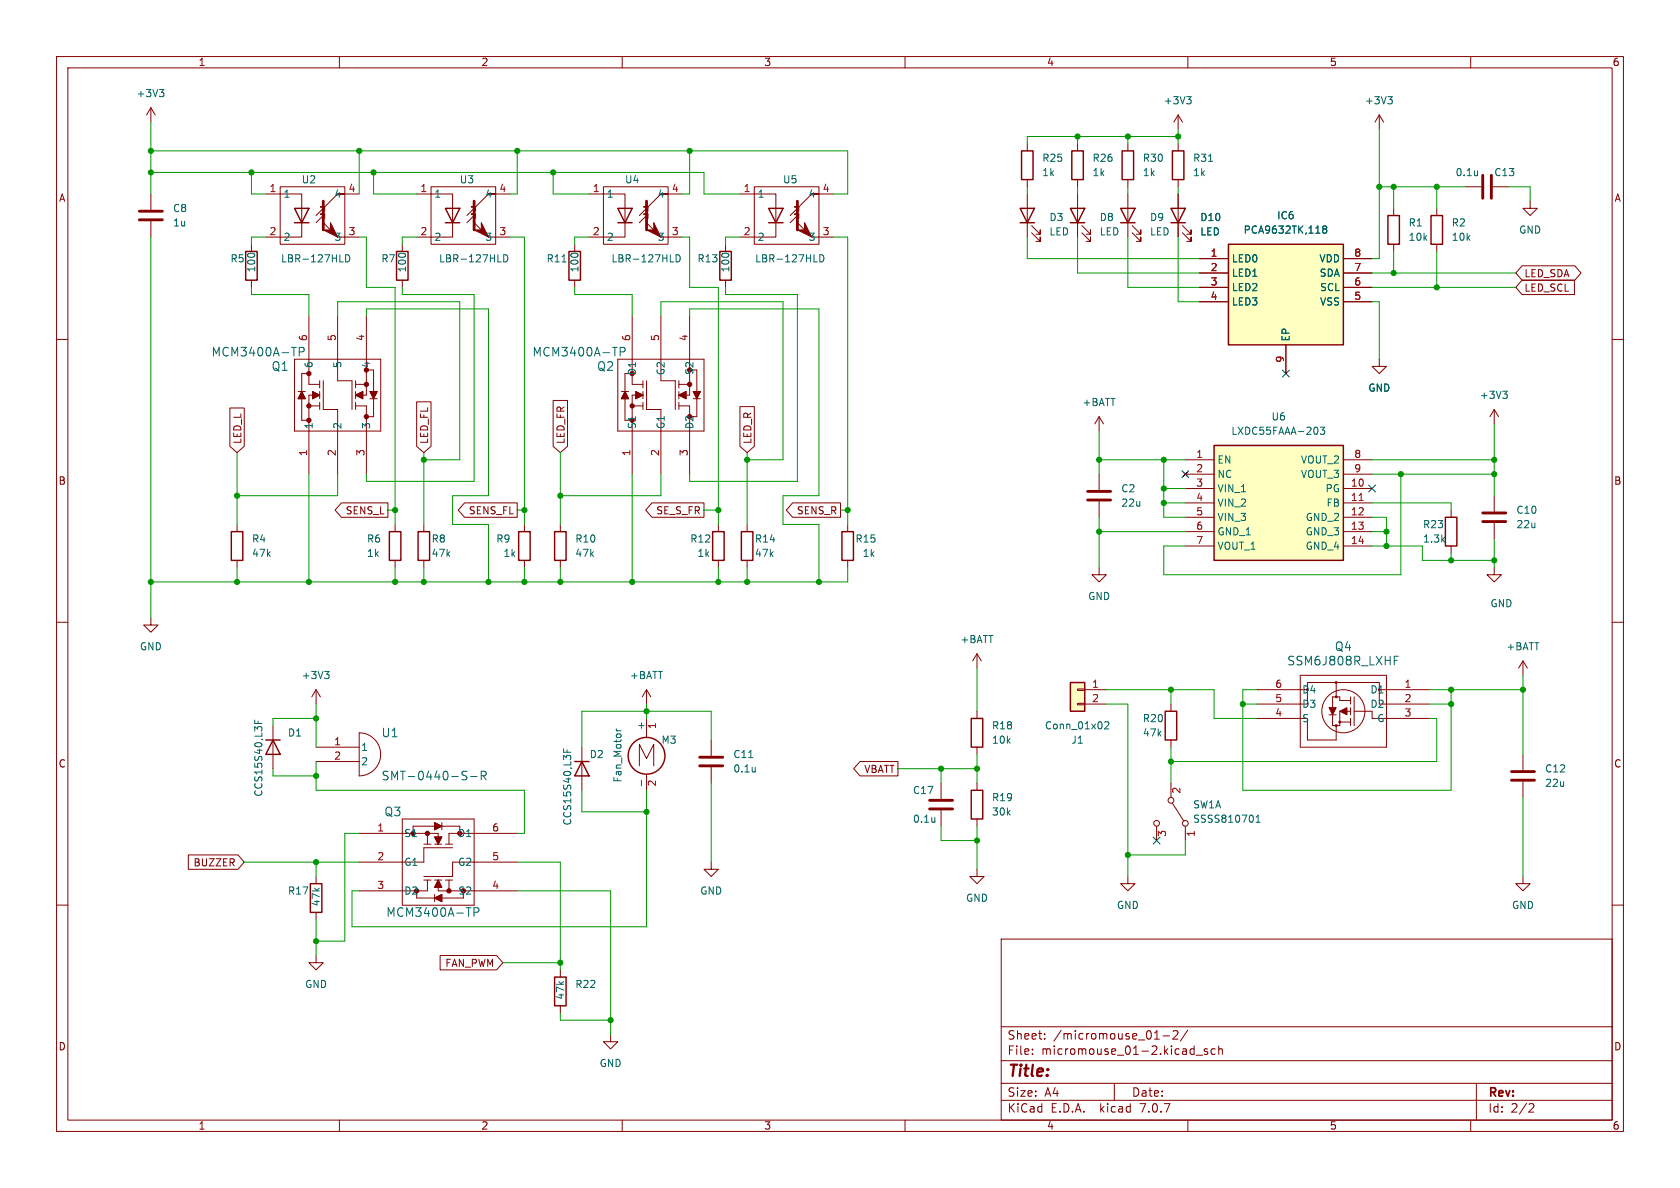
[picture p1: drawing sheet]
<svg xmlns="http://www.w3.org/2000/svg" width="297mm" height="210mm" viewBox="0 0 297 210" stroke-linecap="round" stroke-linejoin="round" font-family="sans-serif">
<g fill="none" stroke="#840000" stroke-width=".18">
<path d="M10 10h277v190h-277zM12 12h273v186h-273zM26.7 19.1l-.8 1.2M26.7 19.1v2.5M26.7 19.1l.7 1.2M60 10v2M110 10v2M160 10v2M210 10v2M260 10v2M26.7 34.3v2.8M26.7 39.1v2.8"/>
<path d="M47 34.3h6.3v7.6h-6.3M49.5 33h11.5v10.2h-11.5zM57.1 39.4l2.6 2.5h3.8M57.4 38.6v-.8h-.8h.8l-1.5 1.6M57.4 37.3v-.7h-.8h.8l-1.5 1.5M59.7 34.3l-2.6 2.5M61 34.3h-1.3h1.3M61 34.3h2.5M73.7 34.3h6.3v7.6h-6.3M76.2 33h11.4v10.2h-11.4zM83.8 39.4l2.6 2.5h3.8M84.1 38.6v-.8h-.8h.8l-1.6 1.6"/>
<path d="M84.1 37.3v-.7h-.8h.8l-1.6 1.5M86.4 34.3l-2.6 2.5M87.6 34.3h-1.2h1.2M87.6 34.3h2.6M104.1 34.3h6.4v7.6h-6.4M106.7 33h11.4v10.2h-11.4zM114.3 39.4l2.5 2.5h3.8M114.6 38.6v-.8h-.8h.8l-1.6 1.6M114.6 37.3v-.7h-.8h.8l-1.6 1.5M116.8 34.3l-2.5 2.5M118.1 34.3h-1.3h1.3M118.1 34.3h2.5"/>
<path d="M130.8 34.3h6.4v7.6h-6.4M133.3 33h11.5v10.2h-11.5zM141 39.4l2.5 2.5h3.8M141.2 38.6v-.8h-.7h.7l-1.5 1.6M141.2 37.3v-.7h-.7h.7l-1.5 1.5M143.5 34.3l-2.5 2.5M144.8 34.3h-1.3h1.3M144.8 34.3h2.5M181.6 25.4v1.3M181.6 31.8v1.2M181.6 34.3v7.6M182.4 39.9l1.5 1.5v-.8v.8h-.8"/>
<path d="M190.5 25.4v1.3M190.5 31.8v1.2M190.5 34.3v7.6M191.3 39.9l1.5 1.5v-.8v.8h-.8M199.4 25.4v1.3M199.4 31.8v1.2M199.4 34.3v7.6M200.2 39.9l1.5 1.5v-.8v.8h-.8M208.3 20.3l-.8 1.3M208.3 20.3v2.6M208.3 25.4v1.3M208.3 31.8v1.2"/>
<path d="M208.3 34.3v7.6M208.3 20.3l.7 1.3M209 39.9l1.6 1.5v-.8v.8h-.8M243.8 20.3v2.6M243.8 20.3l-.7 1.3M243.8 20.3l.8 1.3M246.4 36.8v1.3M254 36.8v1.3M259.1 33h2.8M263.9 33h2.8M270.5 35.6v1.2h-1.3l1.3 1.3 1.3-1.3h-1.3M10 60h2"/>
<path d="M44.4 43.2v1.3M44.4 49.5v1.3M54.6 55.9v12h1.9M59.7 55.9v11.4h2.5v5.1M64.8 55.9v14h-1.9M71.1 43.2v1.3M71.1 49.5v1.3M101.6 43.2v1.3M101.6 49.5v1.3M111.8 55.9v12h1.9M116.8 55.9v11.4h2.6v5.1M121.9 55.9v14h-1.9"/>
<path d="M128.3 43.2v1.3M128.3 49.5v1.3M182.4 41.1l1.5 1.6v-.8v.8h-.8M191.3 41.1l1.5 1.6v-.8v.8h-.8M200.2 41.1l1.5 1.6v-.8v.8h-.8M209 41.1l1.6 1.6v-.8v.8h-.8M212.1 45.7h5.1M212.1 48.3h5.1M212.1 50.8h5.1M212.1 53.3h5.1M237.5 45.7h5.1M237.5 48.3h5.1"/>
<path d="M237.5 50.8h5.1M237.5 53.3h5.1M246.4 43.2v1.3M254 43.2v1.3M269.1 47h9.3l1.1 1.3-1.1 1.2h-9.3l-1.1-1.2zM269.1 49.5h9.2v2.6h-9.2l-1.1-1.3zM285 60h2M40.6 72.1h2.6v6.8l-1.3 1.1-1.3-1.1zM52.1 63.5h15.2v12.7h-15.2zM52.7 69.2h1.3M53.3 69.2l.7 1.3h-1.3zM54.6 66h-1.3v8.3h1.3"/>
<path d="M54.6 71.8h1.9M55.2 69.2l1.3 .7-1.3 .6zM56.5 69.9h-1.9v13.9M56.5 67.3v1.3M56.5 69.2v1.3M56.5 71.1v1.3M57.1 67.3v5.1h2.6v11.4M62.9 71.8h1.9v12M62.9 67.9h1.9M62.9 67.3v1.3M62.9 69.2v1.3M62.9 71.1v1.3"/>
<path d="M62.9 69.9l1.2-.7v1.3zM65.4 70.5h1.3M65.4 69.2h1.3l-.7 1.3zM66 65.4v8.3h-1.2M73.7 71h2.5v7.9l-1.3 1.1-1.2-1.1zM97.8 70.8h2.5v8.1l-1.2 1.1-1.3-1.1zM109.2 63.5h15.3v12.7h-15.3zM109.9 69.2h1.2M110.5 69.2l.6 1.3h-1.2zM111.8 66h-1.3v8.3h1.3M111.8 71.8h1.9M112.4 69.2l1.3 .7-1.3 .6z"/>
<path d="M113.7 69.9h-1.9v13.9M113.7 67.3v1.3M113.7 69.2v1.3M113.7 71.1v1.3M114.3 67.3v5.1h2.5v11.4M120 71.8h1.9v12M120 67.3v1.3M120 69.2v1.3M120 71.1v1.3M120 69.9l1.3-.7v1.3zM120 67.9h1.9M122.6 70.5h1.2"/>
<path d="M122.6 69.2h1.2l-.6 1.3zM123.2 65.4v8.3M130.8 71.9h2.6v7l-1.3 1.1-1.3-1.1zM194.3 73.7v2.5M194.3 73.7l-.8 1.2M194.3 73.7l.8 1.2M227.3 61v5M243.8 63.5v1.3h1.3l-1.3 1.2-1.2-1.2h1.2M264.2 72.4v2.5M264.2 72.4l-.8 1.3M264.2 72.4l.7 1.3M41.9 92.7v1.3"/>
<path d="M41.9 99.1v1.2M60.4 88.9h8.2v2.5h-8.2l-1.2-1.2zM69.8 92.7v1.3M69.8 99.1v1.2M74.9 92.7v1.3M74.9 99.1v1.2M82.1 88.9h9.3v2.5h-9.3l-1.1-1.2zM92.7 92.7v1.3M92.7 99.1v1.2M99.1 92.7v1.3M99.1 99.1v1.2M115.3 88.9h9.2v2.5h-9.2l-1.1-1.2z"/>
<path d="M127 92.7v1.3M127 99.1v1.2M132.1 92.7v1.3M132.1 99.1v1.2M140.1 88.9h8.5v2.5h-8.5l-1.1-1.2zM149.9 92.7v1.3M149.9 99.1v1.2M194.3 83.8v2.8M194.3 88.6v2.8M209.2 83.4l.7 .8M209.5 81.3h5.1M209.5 86.4h5.1"/>
<path d="M209.5 88.9h5.1M209.5 91.4h5.1M209.5 94h5.1M209.5 96.5h5.1M209.5 83.8h5.1M209.9 83.4l-.7 .8M237.5 81.3h5.1M237.5 86.4h5.1M237.5 88.9h5.1M237.5 91.4h5.1M237.5 94h5.1M237.5 96.5h5.1"/>
<path d="M237.5 83.8h5.1M256.5 90.2v1.2M256.5 96.5v1.3M264.2 87.6v2.8M264.2 92.5v2.8M10 110h2M26.7 109.2v1.3h1.2l-1.2 1.3-1.3-1.3h1.3M172.7 115.6v2.5M172.7 115.6l-.7 1.2M172.7 115.6l.8 1.2M194.3 100.3v1.3h1.3l-1.3 1.3-1.3-1.3h1.3M229.9 119.4h15.2v12.7h-15.2z"/>
<path d="M264.2 100.3v1.3h1.2l-1.2 1.3-1.3-1.3h1.3M269.2 116.8v2.6M269.2 116.8l-.7 1.3M269.2 116.8l.8 1.3M285 110h2M48.3 128.3v7.6M55.9 132.1h7.6M55.9 134.6h7.6M55.9 121.9l-.8 1.3M55.9 121.9v2.6M55.9 121.9l.7 1.3M63.5 129.5a3.8 3.8 0 0 1 3.8 3.9 3.8 3.8 0 0 1-3.8 3.8z"/>
<path d="M102.9 132.1v7.6M113 135.4v-3.8l1.3 2.5 1.3-2.5v3.8M114.3 121.9v2.6M114.3 127v3.4M114.3 136.9v2.8M114.3 121.9l-.8 1.3M114.3 121.9l.8 1.3M125.7 130.8v2.8M125.7 135.6v2.8M152 134.6h6.7v2.6h-6.7l-1.1-1.3zM166.4 138.4v2.8M172.7 125.7v1.3"/>
<path d="M172.7 132.1v1.3M172.7 138.4v1.3M190.5 124.3h1.3v.3h-1.3zM190.5 121.8h1.3v.2h-1.3zM191.8 124.5h3.8M191.8 121.9h3.8M207 124.5v1.2M207 130.8v1.3M207 138.4v2.6M222.2 127h7.7M222.2 124.5h7.7M222.2 121.9h7.7"/>
<path d="M231.1 124.5v-3.8h12.7v3.8h8.9M231.1 127v3.8h5.1v-2.5M234.9 126.4h1.3M236.2 120.7v2.5M236.9 127.6h1.9M236.9 125.7v2.6h-1.3v-1.9M237.5 125.7h1.3M238.8 123.2v1.3M238.8 125.1v1.3M238.8 127v1.3M238.8 123.8h-1.9v-.6h-1.3v1.9M239.4 125.7h3.2v1.3h10.1"/>
<path d="M239.4 123.2v5.1M243.8 121.9h8.9M269.2 133.4v2.7M269.2 138.2v2.8M10 160h2M33.3 151.1h8.8l1.1 1.3-1.1 1.3h-8.8zM55.9 154.9v1.3M63.5 147.3h14v1.9M71.1 144.8h12.7v15.2h-12.7zM73 147.3v-1.2h8.3v1.2M73.7 158.8h8.2M74.9 155.6h1.3"/>
<path d="M74.9 149.2h1.3M75.6 155.6v1.9h-12.1M75.6 147.3v1.9M76.8 155.6h1.3M76.8 149.2h1.3M76.8 145.4l1.3 .7-1.3 .6zM76.8 158.1v1.3M76.8 158.8l1.3-.7v1.3zM76.8 148h1.3l-.6 1.2zM77.5 155.6v1.9h13.9M77.5 155.6l.6 1.2h-1.3zM78.1 145.4v1.3"/>
<path d="M78.7 155.6h1.3M78.7 149.2h1.3M79.4 155.6v1.9M80 149.9h-5.1v2.5h-11.4M91.4 152.4h-11.4v2.5h-5.1M91.4 147.3h-12v1.9M125.7 152.4v1.3h1.3l-1.3 1.2-1.2-1.2h1.2M166.4 143.3v2.8M172.7 153.7v1.2h1.3l-1.3 1.3-1.3-1.3h1.3M172.7 144.8v1.3M199.4 154.9v1.3h1.3l-1.3 1.3-1.3-1.3h1.3M204.5 146.1v2.5"/>
<path d="M207.3 142l2 3.2M209.5 146.1v2.5M269.2 154.9v1.3h1.3l-1.3 1.3-1.2-1.3h1.2M285 160h2M55.9 168.9v1.3h1.2l-1.2 1.3-1.3-1.3h1.3M55.9 161.3v1.3M77.8 168.9h10l1.1 1.3-1.1 1.3h-10zM99.1 171.5v1.2M99.1 177.8v1.3M177 166h108v32h-108zM60 198v2M107.9 182.9v1.3h1.3l-1.3 1.2-1.2-1.2h1.2"/>
<path d="M110 198v2M160 198v2M177 194.5h108M177 191.5h108M177 187.5h108M177 181.5h108M182.5 186.3v.1M182.5 185.5v.1M184.7 183.6v.1M184.7 182.8v.1M197 191.5v3M204.1 183.7h.9"/>
<path d="M205.6 183.1h1.1M207.4 182.3l.6-.1 .2 .1v.3l-.9 1.1h.9M210 182.1l-1.3 2M210 198v2M211.5 186.5h1.1M213.5 185.5l-.4-.1-.2 .2 .1 .2 .5 .2v.3h-.6M214.8 185.5l-.4-.1-.3 .3v.4l.1 .2h.6M215.5 185.5l.2-.1 .3 .1 .1 .9M215.5 184.9v1.5M260 198v2M261 191.5v6.5M270.5 195.1l.5 .1 .2 .3-1 1.1h1"/>
<circle cx="237.5" cy="125.7" r="3.8"/>
<circle cx="204.5" cy="145.5" r=".51"/>
<circle cx="207" cy="141.5" r=".51"/>
<circle cx="209.6" cy="145.5" r=".51"/>
</g>
<g fill="none" stroke="#840000" stroke-width=".25">
<path d="M52.1 36.8h2.5l-1.3 2.6zM52.1 39.4h2.5M78.7 36.8h2.6l-1.3 2.6zM78.7 39.4h2.6M109.2 36.8h2.6l-1.3 2.6zM109.2 39.4h2.6M135.9 36.8h2.5l-1.2 2.6zM135.9 39.4h2.5M180.3 36.8h2.6l-1.3 2.6zM180.3 39.4h2.6M180.6 26.7h2v5.1h-2zM189.2 36.8h2.6l-1.3 2.6z"/>
<path d="M189.2 39.4h2.6M189.5 26.7h2v5.1h-2zM198.1 36.8h2.6l-1.3 2.6zM198.1 39.4h2.6M198.4 26.7h2v5.1h-2zM207 36.8h2.5l-1.2 2.6zM207 39.4h2.5M207.3 26.7h2v5.1h-2zM245.4 38.1h2v5.1h-2zM253 38.1h2v5.1h-2zM43.4 44.5h2.1v5h-2.1zM70.1 44.5h2v5h-2z"/>
<path d="M100.6 44.5h2v5h-2zM127.3 44.5h2v5h-2zM217.2 43.2h20.3v17.8h-20.3zM214.6 78.7h22.9v20.4h-22.9zM40.9 94h2v5.1h-2zM68.8 94h2.1v5.1h-2.1zM73.9 94h2v5.1h-2zM91.7 94h2v5.1h-2zM98 94h2.1v5.1h-2.1zM126 94h2v5.1h-2zM131.1 94h2v5.1h-2zM148.8 94h2.1v5.1h-2.1z"/>
<path d="M255.5 91.4h2.1v5.1h-2.1zM47 130.8h2.5M48.3 130.8l1.2 2.6h-2.5zM101.6 134.6h2.5M102.9 134.6l1.2 2.6h-2.5zM171.7 127h2v5.1h-2zM171.7 139.7h2v5.1h-2zM189.2 120.7h2.6v5h-2.6zM206 125.7h2v5.1h-2zM54.9 156.2h2v5.1h-2zM98 172.7h2.1v5.1h-2.1z"/>
<circle cx="114.3" cy="133.6" r="3.3"/>
<circle cx="236.2" cy="128.3" r=".13"/>
<circle cx="236.2" cy="120.7" r=".13"/>
<circle cx="236.2" cy="123.2" r=".13"/>
<circle cx="236.9" cy="127.6" r=".13"/>
</g>
<path d="M57.1 35.6v5M83.8 35.6v5M114.3 35.6v5M141 35.6v5" fill="none" stroke="#840000" stroke-width=".5"/>
<g fill="#840000" stroke="#840000" stroke-width=".18">
<path d="M85.1 39.4l1.3 2.5-2.6-1.3h1.3z"/>
<path d="M115.6 39.4l1.2 2.5-2.5-1.3h1.3z"/>
<path d="M112.4 69.2l1.3 .7-1.3 .6z"/>
<path d="M110.5 69.2l.6 1.3h-1.2z"/>
<path d="M122.6 69.2h1.2l-.6 1.3z"/>
<path d="M120 69.9l1.3-.7v1.3z"/>
<path d="M236.9 125.7l1.2-.6v1.3z"/>
<path d="M234.9 125.1h1.3l-.6 1.3z"/>
<path d="M55.2 69.2l1.3 .7-1.3 .6z"/>
<path d="M53.3 69.2l.7 1.3h-1.3z"/>
<path d="M65.4 69.2h1.3l-.7 1.3z"/>
<path d="M62.9 69.9l1.2-.7v1.3z"/>
<path d="M76.8 148h1.3l-.6 1.2z"/>
<path d="M76.8 145.4l1.3 .7-1.3 .6z"/>
<path d="M76.8 158.8l1.3-.7v1.3z"/>
<path d="M77.5 155.6l.6 1.2h-1.3z"/>
<path d="M58.4 39.4l1.3 2.5-2.6-1.3h1.3z"/>
<path d="M142.2 39.4l1.3 2.5-2.5-1.3h1.2z"/>
<circle cx="111.8" cy="71.8" r=".38"/>
<circle cx="121.9" cy="67.9" r=".38"/>
<circle cx="54.6" cy="74.3" r=".38"/>
<circle cx="64.8" cy="73.7" r=".38"/>
<circle cx="54.6" cy="71.8" r=".38"/>
<circle cx="64.8" cy="67.9" r=".38"/>
<circle cx="54.6" cy="66" r=".38"/>
<circle cx="64.8" cy="65.4" r=".38"/>
<circle cx="75.6" cy="147.3" r=".38"/>
<circle cx="79.4" cy="157.5" r=".38"/>
</g>
<g fill="none" stroke="#006464" stroke-width=".18">
<path d="M28.2 15.8h.8l-.5 .5M28.7 16.3l.3 .2v.3l-.3 .3M209.8 17.1h.8l-.4 .5M210.3 17.6l.3 .2v.3l-.3 .3M245.4 17.1h.7l-.4 .5M245.9 17.6l.2 .2v.3l-.2 .3M213.7 28.5h.7M261.2 30.2v.9M261.2 30.9l-.1 .1M60.1 46.3h.6M61.1 45a.64 .64 0 0 1 .7 .7 .64 .64 0 0 1-.7 .6zM88 46.3h.6"/>
<path d="M89.1 45a.64 .64 0 0 1 .7 .7 .64 .64 0 0 1-.7 .6zM99.4 46.3h.7M118.5 46.3h.6M119.5 45a.64 .64 0 0 1 .8 .7 .64 .64 0 0 1-.8 .6zM143.9 46.3h.6M144.9 45a.64 .64 0 0 1 .8 .7 .64 .64 0 0 1-.8 .6zM234.1 40.5l-.3-.2 .3-.4h.2l.3 .3-.3 .3M234.1 40.5l-.3 .2 .1 .4 .2 .1h.3l.2-.2v-.3l-.3-.2M234.1 40.5h.2M52.9 62.2l.7-.1 .2-.2-.1-.4-.2-.1h-.6v1.5M109.6 62.2l.8-.1 .1-.2-.1-.4-.2-.1h-.6v1.5M233.4 75.5h.8l-.4 .5 .3 .1v.6l-.1 .1-.6-.1"/>
<path d="M265.7 69.2h.8l-.5 .4M266.2 69.6l.3 .3v.3l-.3 .2M57.4 118.7h.8l-.4 .5M57.9 119.2l.3 .2v.3l-.3 .3M246.5 116.7h.5M246.5 116h.7M45 127.3v.6h1.3M45.6 127.5v.4M82 136.3l.5 .1M82.2 137.1l.3 .3v.3l-.3 .2M83.2 137.3h1.2M85.1 137.1h.7l.1-.3v-.3l-.2-.2h-.6v1.6"/>
<path d="M85.4 137.1l.5 .8M99.6 132.4v.6h1.3M100.2 132.6v.4M109 129.2h.8M109 128.8l.2 .4M113.4 137.9v1M132.4 133.9h.7M133.5 135.6v.9M133.5 136.3v.1M195.3 127.7l.5-.1 .2 .3-.8 .9h.8M165.3 144.5v.9M165.3 145.2l-.1 .1"/>
<path d="M222.1 145.4h.7M222.1 144.5l.3-.4v1.3M83.8 161.3l.7-.1 .2-.2-.1-.4-.2-.1h-.6v1.5"/>
</g>
<g fill="none" stroke="#840000" stroke-width=".51">
<path d="M24.6 38.9h4.1M24.6 37.3h4.1M262.1 31v4.1M263.7 31v4.1M192.3 88.4h4M192.3 86.9h4M262.1 92.2h4.1M262.1 90.7h4.1M123.7 135.4h4.1M123.7 133.9h4.1M267.2 137.9h4.1M267.2 136.4h4.1"/>
<path d="M164.3 143h4.1M164.3 141.5h4.1"/>
</g>
<g fill="#ffffc2" stroke="#ffffc2" stroke-width=".18">
<path d="M217.2 43.2h20.3v17.8h-20.3z"/>
<path d="M189.2 120.7h2.6v5h-2.6z"/>
<path d="M214.6 78.7h22.9v20.4h-22.9z"/>
</g>
<path d="M240.3 88.5h.7" fill="none" stroke="#a90000" stroke-width=".18"/>
<g fill="none" stroke="#009600" stroke-width=".18">
<path d="M26.7 21.6v12.7M26.7 30.5h97.8v3.8h6.3M26.7 26.7h123.2v7.6h-2.6M44.4 30.5v3.8h2.6M63.5 26.7v7.6M66 30.5v3.8h7.7M91.4 26.7v7.6h-1.2M97.8 30.5v3.8h6.3M121.9 26.7v7.6h-1.3M181.6 33v1.3M190.5 24.1v1.3M190.5 33v1.3"/>
<path d="M199.4 24.1v1.3M199.4 33v1.3M208.3 22.9v2.5M208.3 33v1.3M208.3 24.1h-26.7v1.3M243.8 22.9v22.8h-1.2M243.8 33h15.3M246.4 33v3.8M254 33v3.8M266.7 33h3.8v2.6M26.7 41.9v67.3M44.4 50.8v1.3h10.2v3.8"/>
<path d="M47 41.9h-2.6v1.3M59.7 55.9v-2.6h21.6v28h-6.4M63.5 41.9h1.3v8.9h5v41.9M64.8 55.9v-1.3h21.6v33h-6.4v5.1h6.4v10.2M71.1 50.8v1.3h12.7v33h-19v-1.3M73.7 41.9h-2.6v1.3M90.2 41.9h2.5v50.8M101.6 50.8v1.3h10.2v3.8M104.1 41.9h-2.5v1.3M116.8 55.9v-2.6h21.6v28h-6.3M120.6 41.9h1.3v8.9h5.1v41.9M121.9 55.9v-1.3h22.9v33h-6.4v5.1h6.4v10.2"/>
<path d="M128.3 50.8v1.3h12.7v33h-19.1v-1.3M130.8 41.9h-2.5v1.3M147.3 41.9h2.6v50.8M181.6 41.9v3.8h30.5M190.5 41.9v6.4h21.6M199.4 41.9v8.9h12.7M208.3 41.9v11.4h3.8M242.6 53.3h1.2v10.2M242.6 50.8h25.4M242.6 48.3h25.4M246.4 44.5v3.8M254 44.5v6.3"/>
<path d="M194.3 76.2v7.6M264.2 74.9v12.7M41.9 80v12.7M54.6 83.8v19.1M59.7 83.8v3.8h-17.8M68.6 90.2h1.2M74.9 80v12.7M91.4 90.2h1.3M99.1 80v12.7M111.8 83.8v19.1M116.8 83.8v3.8h-17.7M124.5 90.2h2.5"/>
<path d="M132.1 80v12.7M148.6 90.2h1.3M194.3 81.3h15.2M194.3 91.4v8.9M194.3 94h15.2M205.7 81.3v10.1h3.8M205.7 86.4h3.8M205.7 88.9h3.8M242.6 81.3h21.6M242.6 91.4h2.5v5.1M242.6 96.5h8.9v2.6h12.7M242.6 94h2.5"/>
<path d="M242.6 88.9h13.9v1.3M242.6 83.8h21.6M247.6 83.8v17.8h-41.9v-5.1h3.8M256.5 97.8v1.3M264.2 95.3v5M41.9 100.3v2.6M69.8 100.3v2.6M74.9 100.3v2.6M92.7 100.3v2.6M99.1 100.3v2.6M127 100.3v2.6M132.1 100.3v2.6"/>
<path d="M149.9 100.3v2.6h-123.2M172.7 118.1v7.6M269.2 119.4v14M48.3 135.9v1.3h7.6M55.9 134.6v5.1h36.8v7.6h-1.3M55.9 124.5v7.6M55.9 127h-7.6v1.3M102.9 139.7v3.8h11.4M114.3 124.5v2.5M114.3 139.7v24.1h-52.1v-6.3h1.3M125.7 130.8v-5.1h-22.8v6.4M125.7 138.4v14"/>
<path d="M158.7 135.9h14M166.4 135.9v2.5M172.7 133.4v5M195.6 121.9h19v5.1h7.6M195.6 124.5h3.8v30.4M207 121.9v2.6M207 132.1v6.3M219.7 124.5h2.5M222.2 121.9h-2.5v17.8h36.8v-17.8M252.7 127h1.3v7.6h-47M252.7 121.9h16.5M252.7 124.5h3.8"/>
<path d="M43.2 152.4h20.3M55.9 152.4v2.5M63.5 147.3h-2.5v19.1h-5.1M91.4 152.4h7.7v19.1M91.4 157.5h16.5v25.4M166.4 146.1v2.5h6.3M172.7 146.1v7.6M209.5 148.6v2.5h-10.1M269.2 141v13.9M55.9 162.6v6.3M88.9 170.2h10.2M99.1 179.1v1.2h8.8"/>
</g>
<path d="M226.7 65.4l1.2 1.2M227.9 65.4l-1.2 1.2M208.9 83.2l1.3 1.2M210.2 83.2l-1.3 1.2M242 85.8l1.2 1.2M243.2 85.8l-1.2 1.2M203.9 148l1.2 1.2M205.1 148l-1.2 1.2" fill="none" stroke="#000084" stroke-width=".18"/>
<g fill="#009600" stroke="#009600" stroke-width=".18">
<circle cx="107.9" cy="180.3" r=".46"/>
<circle cx="99.1" cy="170.2" r=".46"/>
<circle cx="55.9" cy="152.4" r=".46"/>
<circle cx="55.9" cy="166.4" r=".46"/>
<circle cx="26.7" cy="102.9" r=".46"/>
<circle cx="41.9" cy="102.9" r=".46"/>
<circle cx="69.8" cy="102.9" r=".46"/>
<circle cx="74.9" cy="102.9" r=".46"/>
<circle cx="26.7" cy="26.7" r=".46"/>
<circle cx="26.7" cy="30.5" r=".46"/>
<circle cx="74.9" cy="81.3" r=".46"/>
<circle cx="69.8" cy="90.2" r=".46"/>
<circle cx="41.9" cy="87.6" r=".46"/>
<circle cx="54.6" cy="102.9" r=".46"/>
<circle cx="44.4" cy="30.5" r=".46"/>
<circle cx="92.7" cy="90.2" r=".46"/>
<circle cx="91.4" cy="26.7" r=".46"/>
<circle cx="97.8" cy="30.5" r=".46"/>
<circle cx="99.1" cy="87.6" r=".46"/>
<circle cx="127" cy="90.2" r=".46"/>
<circle cx="121.9" cy="26.7" r=".46"/>
<circle cx="132.1" cy="81.3" r=".46"/>
<circle cx="55.9" cy="137.2" r=".46"/>
<circle cx="99.1" cy="102.9" r=".46"/>
<circle cx="55.9" cy="127" r=".46"/>
<circle cx="86.4" cy="102.9" r=".46"/>
<circle cx="92.7" cy="102.9" r=".46"/>
<circle cx="66" cy="30.5" r=".46"/>
<circle cx="63.5" cy="26.7" r=".46"/>
<circle cx="205.7" cy="88.9" r=".46"/>
<circle cx="207" cy="121.9" r=".46"/>
<circle cx="219.7" cy="124.5" r=".46"/>
<circle cx="208.3" cy="24.1" r=".46"/>
<circle cx="199.4" cy="24.1" r=".46"/>
<circle cx="190.5" cy="24.1" r=".46"/>
<circle cx="246.4" cy="48.3" r=".46"/>
<circle cx="246.4" cy="33" r=".46"/>
<circle cx="254" cy="33" r=".46"/>
<circle cx="243.8" cy="33" r=".46"/>
<circle cx="172.7" cy="135.9" r=".46"/>
<circle cx="199.4" cy="151.1" r=".46"/>
<circle cx="172.7" cy="148.6" r=".46"/>
<circle cx="207" cy="134.6" r=".46"/>
<circle cx="205.7" cy="81.3" r=".46"/>
<circle cx="194.3" cy="81.3" r=".46"/>
<circle cx="245.1" cy="96.5" r=".46"/>
<circle cx="245.1" cy="94" r=".46"/>
<circle cx="205.7" cy="86.4" r=".46"/>
<circle cx="194.3" cy="94" r=".46"/>
<circle cx="256.5" cy="121.9" r=".46"/>
<circle cx="256.5" cy="99.1" r=".46"/>
<circle cx="269.2" cy="121.9" r=".46"/>
<circle cx="256.5" cy="124.5" r=".46"/>
<circle cx="264.2" cy="99.1" r=".46"/>
<circle cx="149.9" cy="90.2" r=".46"/>
<circle cx="144.8" cy="102.9" r=".46"/>
<circle cx="166.4" cy="135.9" r=".46"/>
<circle cx="114.3" cy="143.5" r=".46"/>
<circle cx="114.3" cy="125.7" r=".46"/>
<circle cx="127" cy="102.9" r=".46"/>
<circle cx="111.8" cy="102.9" r=".46"/>
<circle cx="132.1" cy="102.9" r=".46"/>
<circle cx="247.6" cy="83.8" r=".46"/>
<circle cx="264.2" cy="83.8" r=".46"/>
<circle cx="264.2" cy="81.3" r=".46"/>
<circle cx="254" cy="50.8" r=".46"/>
</g>
<text font-size="2.8" fill="#840000" x="178" y="190.9">Title:</text>
<g font-size="2.1" fill="#006464">
<text x="37.3" y="63.2">MCM3400A-TP</text>
<text x="47.9" y="65.8">Q1</text>
<text x="94" y="63.2">MCM3400A-TP</text>
<text x="105.5" y="65.8">Q2</text>
<text x="227.5" y="117.8">SSM6J808R_LXHF</text>
<text x="235.9" y="115.3">Q4</text>
<text x="67.4" y="130.5">U1</text>
<text x="67.4" y="138.2">SMT-0440-S-R</text>
<text x="67.9" y="144.5">Q3</text>
<text x="68.2" y="162.3">MCM3400A-TP</text>
</g>
<g font-size="2.1" fill="#840000">
<text x="178" y="184">Sheet:</text>
<text x="186.2" y="184">/micromouse_01-2/</text>
<text x="178" y="186.7">File:</text>
<text x="184.1" y="186.7">micromouse_01-2.kicad_sch</text>
<text x="178" y="196.9">KiCad</text>
<text x="178" y="194.1">Size:</text>
<text x="184.7" y="194.1">A4</text>
<text x="185.7" y="196.9">E.D.A.</text>
<text x="194.6" y="196.9">kicad</text>
<text x="200" y="194.1">Date:</text>
<text x="201.8" y="196.9">7.0.7</text>
<text x="263" y="194.3">Rev:</text>
<text x="263" y="196.9">Id:</text>
<text x="267.1" y="196.9">2/2</text>
</g>
<g font-size="1.8" fill="#840000">
<text x="35" y="11.9">1</text>
<text x="85" y="11.9">2</text>
<text x="135" y="11.9">3</text>
<text x="185" y="11.9">4</text>
<text x="235" y="11.9">5</text>
<text x="285" y="11.9">6</text>
<text x="10.3" y="35.9">A</text>
<text x="285.3" y="35.9">A</text>
<text x="269.4" y="49.2">LED_SDA</text>
<text x="269.4" y="51.8">LED_SCL</text>
<text x="42.9" y="78.6" transform="rotate(-90 42.9 78.6)">LED_L</text>
<text x="75.9" y="78.6" transform="rotate(-90 75.9 78.6)">LED_FL</text>
<text x="100" y="78.6" transform="rotate(-90 100 78.6)">LED_FR</text>
<text x="133" y="78.6" transform="rotate(-90 133 78.6)">LED_R</text>
<text x="10.3" y="85.9">B</text>
<text x="285.3" y="85.9">B</text>
<text x="61" y="91.1">SENS_L</text>
<text x="82.8" y="91.1">SENS_FL</text>
<text x="115.9" y="91.1">SE_S_FR</text>
<text x="140.8" y="91.1">SENS_R</text>
<text x="10.3" y="135.9">C</text>
<text x="152.7" y="136.8">VBATT</text>
<text x="285.3" y="135.9">C</text>
<text x="34.1" y="153.4">BUZZER</text>
<text x="78.6" y="171.1">FAN_PWM</text>
<text x="10.3" y="185.9">D</text>
<text x="285.3" y="185.9">D</text>
<text x="35" y="199.9">1</text>
<text x="85" y="199.9">2</text>
<text x="135" y="199.9">3</text>
<text x="185" y="199.9">4</text>
<text x="235" y="199.9">5</text>
<text x="285" y="199.9">6</text>
</g>
<g font-size="1.8" fill="#006464">
<text x="24" y="17.4">+3V3</text>
<text x="205.6" y="18.6">+3V3</text>
<text x="241.2" y="18.6">+3V3</text>
<text x="184.2" y="28.8">R25</text>
<text x="193" y="28.8">R26</text>
<text x="201.9" y="28.8">R30</text>
<text x="210.8" y="28.8">R31</text>
<text x="50" y="35.2">1</text>
<text x="53.2" y="32.6">U2</text>
<text x="59" y="35.2">4</text>
<text x="76.7" y="35.2">1</text>
<text x="81.2" y="32.6">U3</text>
<text x="85.7" y="35.2">4</text>
<text x="107.2" y="35.2">1</text>
<text x="110.4" y="32.6">U4</text>
<text x="116.2" y="35.2">4</text>
<text x="133.9" y="35.2">1</text>
<text x="138.3" y="32.6">U5</text>
<text x="142.9" y="35.2">4</text>
<text x="184.2" y="31.3">1k</text>
<text x="193" y="31.3">1k</text>
<text x="201.9" y="31.3">1k</text>
<text x="210.8" y="31.3">1k</text>
<text x="257.2" y="31.3">0.1u</text>
<text x="264.1" y="31.3">C13</text>
<text x="30.5" y="37.7">C8</text>
<text x="30.5" y="40.2">1u</text>
<text x="185.4" y="39.3">D3</text>
<text x="185.4" y="41.8">LED</text>
<text x="194.3" y="39.3">D8</text>
<text x="194.3" y="41.8">LED</text>
<text x="203.2" y="39.3">D9</text>
<text x="203.2" y="41.8">LED</text>
<text x="212.1" y="41.8">LED</text>
<text x="212.1" y="39.3">D10</text>
<text x="219.8" y="41.5">PCA9632TK,118</text>
<text x="225.7" y="39">IC6</text>
<text x="248.9" y="40.2">R1</text>
<text x="256.6" y="40.2">R2</text>
<text x="268.5" y="41.5">GND</text>
<text x="40.6" y="46.6">R5</text>
<text x="49.6" y="46.6">LBR-127HLD</text>
<text x="50" y="42.8">2</text>
<text x="59" y="42.8">3</text>
<text x="67.3" y="46.6">R7</text>
<text x="76.7" y="42.8">2</text>
<text x="77.5" y="46.6">LBR-127HLD</text>
<text x="85.7" y="42.8">3</text>
<text x="96.5" y="46.6">R11</text>
<text x="107.2" y="42.8">2</text>
<text x="108" y="46.6">LBR-127HLD</text>
<text x="116.2" y="42.8">3</text>
<text x="123.2" y="46.6">R13</text>
<text x="133.4" y="46.6">LBR-127HLD</text>
<text x="133.9" y="42.8">2</text>
<text x="142.9" y="42.8">3</text>
<text x="217.7" y="46.6">LED0</text>
<text x="233.2" y="46.6">VDD</text>
<text x="248.9" y="42.8">10k</text>
<text x="256.6" y="42.8">10k</text>
<text x="45.3" y="48.3" transform="rotate(-90 45.3 48.3)">100</text>
<text x="72" y="48.3" transform="rotate(-90 72 48.3)">100</text>
<text x="102.5" y="48.3" transform="rotate(-90 102.5 48.3)">100</text>
<text x="129.1" y="48.3" transform="rotate(-90 129.1 48.3)">100</text>
<text x="217.7" y="49.1">LED1</text>
<text x="217.7" y="51.7">LED2</text>
<text x="233.2" y="49.1">SDA</text>
<text x="233.3" y="51.7">SCL</text>
<text x="217.7" y="54.2">LED3</text>
<text x="233.3" y="54.2">VSS</text>
<text x="55.5" y="65.2" transform="rotate(-90 55.5 65.2)">6</text>
<text x="60.6" y="65.2" transform="rotate(-90 60.6 65.2)">5</text>
<text x="65.6" y="65.2" transform="rotate(-90 65.6 65.2)">4</text>
<text x="228.2" y="60.5" transform="rotate(-90 228.2 60.5)">EP</text>
<text x="112.6" y="66.4" transform="rotate(-90 112.6 66.4)">D1</text>
<text x="117.7" y="66.4" transform="rotate(-90 117.7 66.4)">G2</text>
<text x="122.8" y="66.4" transform="rotate(-90 122.8 66.4)">S2</text>
<text x="191.3" y="72">+BATT</text>
<text x="241.8" y="69.4">GND</text>
<text x="261.5" y="70.7">+3V3</text>
<text x="55.5" y="75.9" transform="rotate(-90 55.5 75.9)">1</text>
<text x="60.6" y="75.9" transform="rotate(-90 60.6 75.9)">2</text>
<text x="65.6" y="75.9" transform="rotate(-90 65.6 75.9)">3</text>
<text x="112.6" y="75.9" transform="rotate(-90 112.6 75.9)">S1</text>
<text x="117.7" y="75.9" transform="rotate(-90 117.7 75.9)">G1</text>
<text x="122.8" y="75.9" transform="rotate(-90 122.8 75.9)">D2</text>
<text x="217.6" y="77.1">LXDC55FAAA-203</text>
<text x="224.7" y="74.5">U6</text>
<text x="215.1" y="82.1">EN</text>
<text x="229.9" y="82.1">VOUT_2</text>
<text x="198.1" y="87.2">C2</text>
<text x="198.1" y="89.8">22u</text>
<text x="215.1" y="84.7">NC</text>
<text x="215.1" y="87.2">VIN_1</text>
<text x="215.1" y="89.8">VIN_2</text>
<text x="229.9" y="84.7">VOUT_3</text>
<text x="234.2" y="87.2">PG</text>
<text x="234.4" y="89.8">FB</text>
<text x="215.1" y="92.3">VIN_3</text>
<text x="215.1" y="94.8">GND_1</text>
<text x="230.7" y="92.3">GND_2</text>
<text x="230.7" y="94.8">GND_3</text>
<text x="251.5" y="93.6">R23</text>
<text x="268" y="91">C10</text>
<text x="268" y="93.6">22u</text>
<text x="44.5" y="96.1">R4</text>
<text x="44.5" y="98.7">47k</text>
<text x="64.8" y="96.1">R6</text>
<text x="64.8" y="98.7">1k</text>
<text x="76.2" y="96.1">R8</text>
<text x="76.2" y="98.7">47k</text>
<text x="87.6" y="96.1">R9</text>
<text x="88.9" y="98.7">1k</text>
<text x="101.6" y="98.7">47k</text>
<text x="101.6" y="96.1">R10</text>
<text x="121.9" y="96.1">R12</text>
<text x="123.2" y="98.7">1k</text>
<text x="133.4" y="98.7">47k</text>
<text x="133.4" y="96.1">R14</text>
<text x="151.1" y="96.1">R15</text>
<text x="152.4" y="98.7">1k</text>
<text x="215.1" y="97.4">VOUT_1</text>
<text x="230.7" y="97.4">GND_4</text>
<text x="251.5" y="96.1">1.3k</text>
<text x="192.3" y="106.3">GND</text>
<text x="263.4" y="107.5">GND</text>
<text x="169.7" y="113.9">+BATT</text>
<text x="24.6" y="115.2">GND</text>
<text x="266.2" y="115.2">+BATT</text>
<text x="53.2" y="120.2">+3V3</text>
<text x="111.3" y="120.2">+BATT</text>
<text x="230.1" y="125.3">D3</text>
<text x="230.1" y="122.8">D4</text>
<text x="242.2" y="122.8">D1</text>
<text x="242.2" y="125.3">D2</text>
<text x="50.8" y="130.4">D1</text>
<text x="114" y="129.2" transform="rotate(-90 114 129.2)">+</text>
<text x="116.8" y="131.7">M3</text>
<text x="175.3" y="131.7">10k</text>
<text x="175.3" y="129.1">R18</text>
<text x="184.6" y="129.1">Conn_01x02</text>
<text x="189.3" y="131.7">J1</text>
<text x="201.9" y="130.4">47k</text>
<text x="201.9" y="127.9">R20</text>
<text x="230.1" y="127.9">S</text>
<text x="243.4" y="127.9">G</text>
<text x="63.8" y="132.9">1</text>
<text x="63.8" y="135.5">2</text>
<text x="104.1" y="134.2">D2</text>
<text x="129.5" y="134.2">C11</text>
<text x="129.5" y="136.8">0.1u</text>
<text x="273.1" y="136.8">C12</text>
<text x="46.6" y="140.9" transform="rotate(-90 46.6 140.9)">CCS15S40,L3F</text>
<text x="110.1" y="138.4" transform="rotate(-90 110.1 138.4)">Fan_Motor</text>
<text x="161.3" y="140.6">C17</text>
<text x="175.3" y="141.8">R19</text>
<text x="210.8" y="143.1">SW1A</text>
<text x="273.1" y="139.3">22u</text>
<text x="71.4" y="148.2">S1</text>
<text x="80.9" y="148.2">D1</text>
<text x="101.2" y="146" transform="rotate(-90 101.2 146)">CCS15S40,L3F</text>
<text x="161.3" y="145.6">0.1u</text>
<text x="175.3" y="144.4">30k</text>
<text x="210.8" y="145.6">SSSS810701</text>
<text x="71.4" y="153.3">G1</text>
<text x="80.9" y="153.3">G2</text>
<text x="50.8" y="158.3">R17</text>
<text x="56.7" y="160.1" transform="rotate(-90 56.7 160.1)">47k</text>
<text x="71.4" y="158.3">D2</text>
<text x="80.9" y="158.3">S2</text>
<text x="123.7" y="158.3">GND</text>
<text x="170.7" y="159.6">GND</text>
<text x="197.4" y="160.9">GND</text>
<text x="267.2" y="160.9">GND</text>
<text x="53.8" y="174.9">GND</text>
<text x="99.9" y="176.6" transform="rotate(-90 99.9 176.6)">47k</text>
<text x="101.6" y="174.9">R22</text>
<text x="105.9" y="188.8">GND</text>
</g>
<g font-size="1.8" fill="#a90000">
<text x="47.6" y="34">1</text>
<text x="61.5" y="34">4</text>
<text x="74.2" y="34">1</text>
<text x="88.2" y="34">4</text>
<text x="104.7" y="34">1</text>
<text x="118.7" y="34">4</text>
<text x="131.4" y="34">1</text>
<text x="145.3" y="34">4</text>
<text x="47.6" y="41.7">2</text>
<text x="61.5" y="41.7">3</text>
<text x="74.2" y="41.7">2</text>
<text x="88.2" y="41.7">3</text>
<text x="104.7" y="41.7">2</text>
<text x="118.7" y="41.7">3</text>
<text x="131.4" y="41.7">2</text>
<text x="145.3" y="41.7">3</text>
<text x="213.9" y="45.5">1</text>
<text x="239.3" y="45.5">8</text>
<text x="213.9" y="48">2</text>
<text x="213.9" y="50.5">3</text>
<text x="213.9" y="53.1">4</text>
<text x="239.3" y="53.1">5</text>
<text x="239.3" y="50.5">6</text>
<text x="239.3" y="48">7</text>
<text x="54.4" y="60.4" transform="rotate(-90 54.4 60.4)">6</text>
<text x="59.4" y="60.4" transform="rotate(-90 59.4 60.4)">5</text>
<text x="64.5" y="60.4" transform="rotate(-90 64.5 60.4)">4</text>
<text x="111.5" y="60.4" transform="rotate(-90 111.5 60.4)">6</text>
<text x="116.6" y="60.4" transform="rotate(-90 116.6 60.4)">5</text>
<text x="121.7" y="60.4" transform="rotate(-90 121.7 60.4)">4</text>
<text x="227.1" y="64.2" transform="rotate(-90 227.1 64.2)">9</text>
<text x="54.4" y="80.7" transform="rotate(-90 54.4 80.7)">1</text>
<text x="59.4" y="80.7" transform="rotate(-90 59.4 80.7)">2</text>
<text x="64.5" y="80.7" transform="rotate(-90 64.5 80.7)">3</text>
<text x="111.5" y="80.7" transform="rotate(-90 111.5 80.7)">1</text>
<text x="116.6" y="80.7" transform="rotate(-90 116.6 80.7)">2</text>
<text x="121.7" y="80.7" transform="rotate(-90 121.7 80.7)">3</text>
<text x="211.4" y="81">1</text>
<text x="211.4" y="83.6">2</text>
<text x="239.3" y="81">8</text>
<text x="239.3" y="83.6">9</text>
<text x="211.4" y="86.1">3</text>
<text x="211.4" y="88.6">4</text>
<text x="238.7" y="86.1">10</text>
<text x="238.7" y="88.6">11</text>
<text x="211.4" y="91.2">5</text>
<text x="211.4" y="93.7">6</text>
<text x="238.7" y="91.2">12</text>
<text x="238.7" y="93.7">13</text>
<text x="211.4" y="96.3">7</text>
<text x="238.7" y="96.3">14</text>
<text x="193" y="121.7">1</text>
<text x="193" y="124.2">2</text>
<text x="225.4" y="124.2">5</text>
<text x="225.4" y="121.7">6</text>
<text x="248.2" y="121.7">1</text>
<text x="248.2" y="124.2">2</text>
<text x="59" y="131.8">1</text>
<text x="116.3" y="129" transform="rotate(-90 116.3 129)">1</text>
<text x="225.4" y="126.7">4</text>
<text x="248.2" y="126.7">3</text>
<text x="59" y="134.4">2</text>
<text x="116.3" y="139.1" transform="rotate(-90 116.3 139.1)">2</text>
<text x="209" y="140.4" transform="rotate(-90 209 140.4)">2</text>
<text x="66.6" y="147.1">1</text>
<text x="86.9" y="147.1">6</text>
<text x="206.5" y="148" transform="rotate(-90 206.5 148)">3</text>
<text x="211.5" y="148" transform="rotate(-90 211.5 148)">1</text>
<text x="66.6" y="152.1">2</text>
<text x="86.9" y="152.1">5</text>
<text x="66.6" y="157.2">3</text>
<text x="86.9" y="157.2">4</text>
</g>
</svg>
